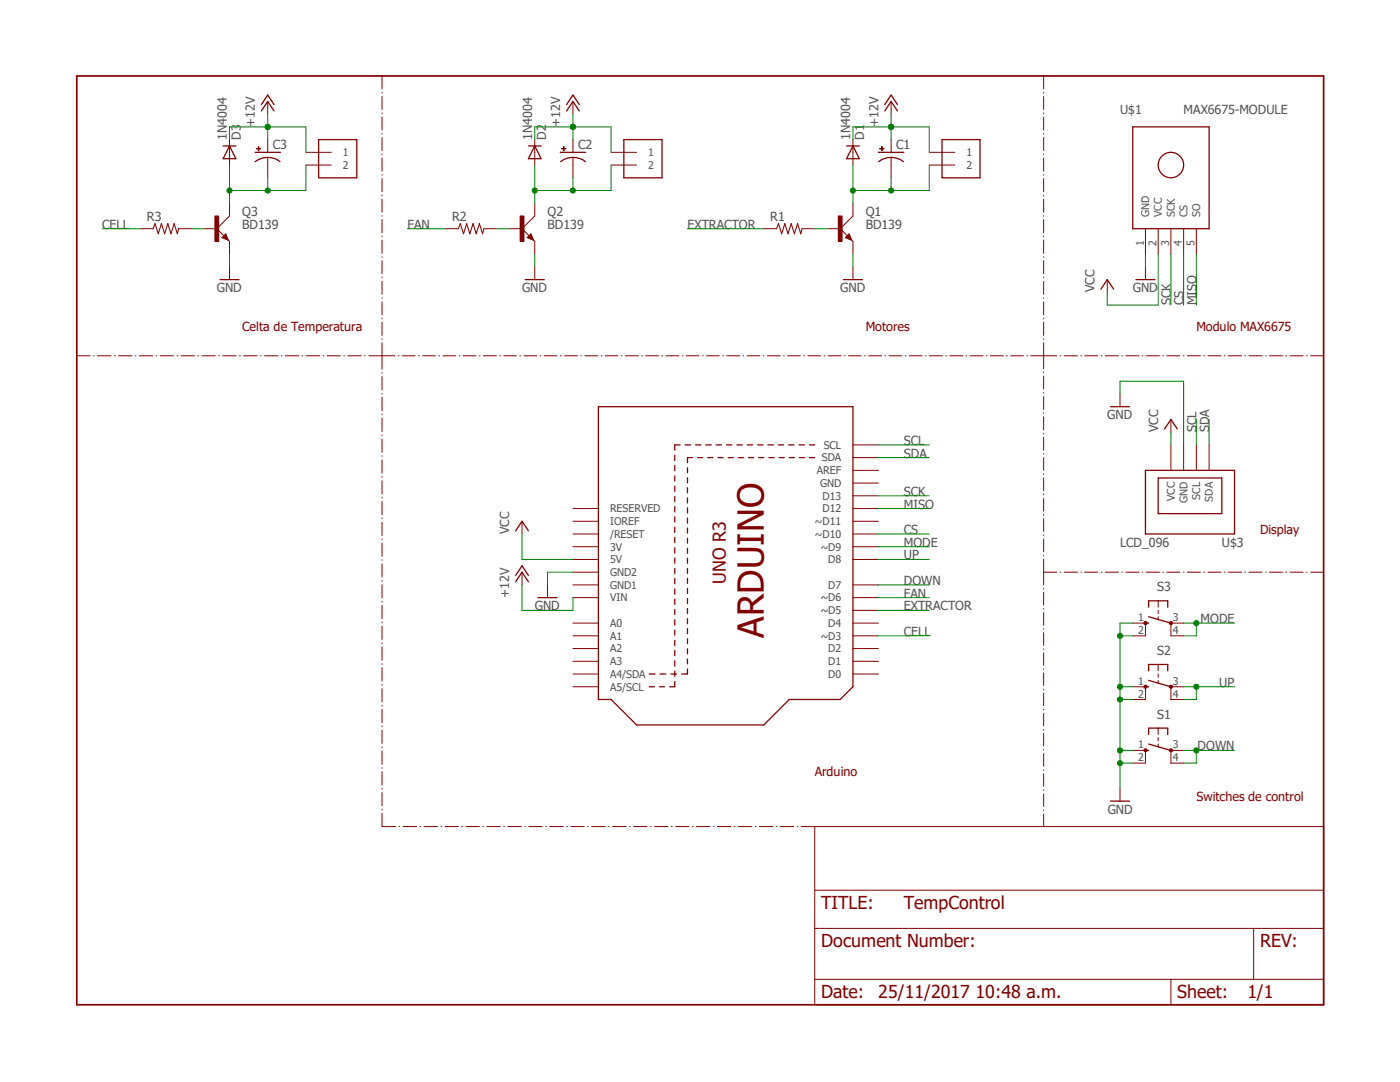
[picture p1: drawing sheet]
<svg xmlns="http://www.w3.org/2000/svg" width="279mm" height="216mm" viewBox="0 0 279 216" stroke-linecap="round" stroke-linejoin="round" font-family="sans-serif">
<path d="M14.8 14.8l249.7 186.2M264.5 14.8l-249.7 186.2" fill="none" stroke="#fff" stroke-width=".2"/>
<g fill="none" stroke="#800000" stroke-width=".2">
<path d="M76.2 15.2v2.5M76.2 18.5v.1M76.2 19.3v2.5M208.3 15.2v2.5M208.3 18.5v.1M208.3 19.3v2.5M76.2 22.5v.2M76.2 23.4v2.6M76.2 26.6v.2M76.2 27.4v2.7M76.2 30.7v.2M76.2 31.5v2.7"/>
<path d="M76.2 34.8v.2M76.2 35.6v2.6M76.2 38.9v.2M76.2 39.8v2.5M208.3 22.5v.2M208.3 23.4v2.6M208.3 26.6v.2M208.3 27.4v2.7M208.3 30.7v.2M208.3 31.5v2.7M208.3 34.8v.2M208.3 35.6v2.6"/>
<path d="M208.3 38.9v.2M208.3 39.8v2.5M76.2 43v.1M76.2 43.8v2.6M76.2 47.1v.1M76.2 47.9v2.6M76.2 51.2v.2M76.2 52v2.6M76.2 55.3v.2M76.2 56.1v2.6M76.2 59.4v.1M168.7 47.4l.8-.7 .5 1.2z"/>
<path d="M169.8 47.8l.4 .4M170.2 43.1l-2.5 2.5 1.6 1.7M208.3 43v.1M208.3 43.8v2.6M208.3 47.1v.1M208.3 47.9v2.6M208.3 51.2v.2M208.3 52v2.6M208.3 55.3v.2M208.3 56.1v2.6M208.3 59.4v.1M228.6 45.6v5.1"/>
<path d="M231.1 45.6v5.1M233.7 45.6v5.1M236.2 45.6v5.1M238.8 45.6v5.1M15.3 71h2.7M18.7 71h.1M19.5 71h2.6M22.8 71h.2M23.7 71h2.6M27 71h.1M27.8 71h2.7M31.2 71h.1"/>
<path d="M32 71h2.6M35.3 71h.2M36.2 71h2.6M39.5 71h.1M40.3 71h2.7M43.6 71h.2M44.4 71h2.7M47.8 71h.2M48.6 71h2.7M52 71h.1M52.8 71h2.7M56.1 71h.2"/>
<path d="M56.9 71h2.7M60.3 71h.1M61.1 71h2.7M64.5 71h.1M65.3 71h2.6M68.6 71h.1M69.4 71h2.7M72.8 71h.1M73.6 71h5.2M76.2 60.2v2.6M76.2 63.5v.1M76.2 64.3v2.6"/>
<path d="M76.2 67.6v.1M76.2 68.4v5.3M76.2 74.3v.2M76.2 75.1v2.7M76.2 78.5v.1M76.2 79.3v2.7M79.5 71h.1M80.3 71h2.5M83.5 71h.2M84.4 71h2.5M87.6 71h.1M88.4 71h2.5"/>
<path d="M91.7 71h.1M92.5 71h2.5M95.7 71h.1M96.5 71h2.6M99.7 71h.2M100.5 71h2.6M103.8 71h.1M104.6 71h2.5M107.8 71h.1M108.6 71h2.6M111.8 71h.2M112.7 71h2.5"/>
<path d="M115.9 71h.1M116.7 71h2.6M120 71h.1M120.8 71h2.5M124 71h.1M124.8 71h2.6M128.1 71h.1M128.9 71h2.5M132.1 71h.1M132.9 71h2.6M136.1 71h.2M136.9 71h2.6"/>
<path d="M140.2 71h.1M141 71h2.6M144.2 71h.2M145 71h2.6M148.3 71h.1M149.1 71h2.5M152.3 71h.1M153.2 71h2.5M156.4 71h.1M157.2 71h2.5M160.4 71h.2M161.2 71h2.6"/>
<path d="M164.5 71h.1M165.3 71h2.6M168.5 71h.2M169.3 71h2.6M172.6 71h.1M173.4 71h2.5M176.6 71h.1M177.4 71h2.6M180.6 71h.2M181.5 71h2.5M184.7 71h.1M185.5 71h2.5"/>
<path d="M188.8 71h.1M189.6 71h2.5M192.8 71h.1M193.6 71h2.6M196.8 71h.2M197.7 71h2.5M200.9 71h.1M201.7 71h2.6M204.9 71h.2M205.7 71h5.2M208.3 60.2v2.6M208.3 63.5v.1"/>
<path d="M208.3 64.3v2.6M208.3 67.6v.1M208.3 68.4v5.2M208.3 74.3v.1M208.3 75.1v2.5M208.3 78.3v.1M208.3 79.1v2.6M211.6 71h.1M212.4 71h2.6M215.7 71h.1M216.5 71h2.6M219.8 71h.1"/>
<path d="M220.6 71h2.6M223.9 71h.1M224.7 71h2.6M228 71h.1M228.8 71h2.6M232.1 71h.1M232.9 71h2.6M236.2 71h.1M237 71h2.6M240.2 71h.2M241.1 71h2.6M244.3 71h.2"/>
<path d="M245.2 71h2.6M248.5 71h.1M249.3 71h2.6M252.6 71h.1M253.4 71h2.5M256.6 71h.2M257.5 71h2.6M260.7 71h.2M261.6 71h2.6M76.2 82.6v.2M76.2 83.4v2.7M76.2 86.8v.1"/>
<path d="M76.2 87.6v2.7M76.2 90.9v.2M76.2 91.8v2.6M76.2 95.1v.1M76.2 95.9v2.7M76.2 99.2v.2M208.3 82.4v.1M208.3 83.2v2.6M208.3 86.4v.2M208.3 87.2v2.6M208.3 90.5v.1M208.3 91.3v2.6"/>
<path d="M208.3 94.6v.1M208.3 95.4v2.5M208.3 98.6v.2M208.3 99.4v2.6M233.7 88.8v5.1M236.2 88.8v5.1M238.8 88.8v5.1M241.3 88.8v5.1M76.2 100.1v2.6M76.2 103.4v.1M76.2 104.2v2.6M76.2 107.5v.2"/>
<path d="M76.2 108.4v2.6M76.2 111.7v.1M76.2 112.5v2.6M76.2 115.8v.2M76.2 116.7v2.6M76.2 120v.1M208.3 102.7v.1M208.3 103.5v2.5M208.3 106.7v.1M208.3 107.6v2.5M208.3 110.8v.1M208.3 111.6v5.1"/>
<path d="M208.3 117.4v.1M208.3 118.2v2.5M208.3 114.2h2.6M211.6 114.2h.1M212.4 114.2h2.6M215.7 114.2h.1M216.5 114.2h2.6M219.8 114.2h.1M220.6 114.2h2.6M223.9 114.2h.1M224.7 114.2h2.6M228 114.2h.1"/>
<path d="M228.8 114.2h2.6M232.1 114.2h.1M232.9 114.2h2.6M236.2 114.2h.1M237 114.2h2.6M240.2 114.2h.2M241.1 114.2h2.6M244.3 114.2h.2M245.2 114.2h2.6M248.5 114.2h.1M249.3 114.2h2.6M252.6 114.2h.1"/>
<path d="M253.4 114.2h2.5M256.6 114.2h.2M257.5 114.2h2.6M260.7 114.2h.2M261.6 114.2h2.6M76.2 120.8v2.6M76.2 124.1v.2M76.2 125v2.6M76.2 128.3v.1M76.2 129.1v2.6M76.2 132.4v.2M76.2 133.3v2.6"/>
<path d="M76.2 136.6v.1M76.2 137.4v2.6M208.3 121.4v.1M208.3 122.2v2.6M208.3 125.4v.2M208.3 126.2v2.6M208.3 129.5v.1M208.3 130.3v2.5M208.3 133.5v.1M208.3 134.3v2.5M208.3 137.5v.1M208.3 138.3v2.5"/>
<path d="M76.2 140.7v.2M76.2 141.6v2.6M76.2 144.9v.1M76.2 145.7v2.6M76.2 149v.2M76.2 149.9v2.6M76.2 153.2v.1M76.2 154v2.6M76.2 157.3v.2M76.2 158.2v2.6M208.3 141.5v.1M208.3 142.3v2.5"/>
<path d="M208.3 145.5v.2M208.3 146.3v2.5M208.3 149.6v.1M208.3 150.4v2.5M208.3 153.6v.1M208.3 154.4v2.5M208.3 157.6v.1M208.3 158.4v2.5M76.2 161.5v.1M76.2 162.3v2.6h2.8M79.6 164.9h.2M80.4 164.9h2.7"/>
<path d="M83.8 164.9h.1M84.6 164.9h2.7M88 164.9h.1M88.8 164.9h2.7M92.2 164.9h.1M93 164.9h2.7M96.4 164.9h.1M97.2 164.9h2.7M100.5 164.9h.2M101.3 164.9h2.8M104.7 164.9h.2M105.5 164.9h2.7"/>
<path d="M108.9 164.9h.2M109.7 164.9h2.7M113.1 164.9h.1M113.9 164.9h2.7M117.3 164.9h.1M118.1 164.9h2.7M121.5 164.9h.1M122.3 164.9h2.7M125.6 164.9h.2M126.4 164.9h2.7M129.8 164.9h.2M130.6 164.9h2.7"/>
<path d="M134 164.9h.2M134.8 164.9h2.7M138.2 164.9h.1M139 164.9h2.7M142.4 164.9h.1M143.2 164.9h2.7M146.6 164.9h.1M147.4 164.9h2.6M150.7 164.9h.2M151.6 164.9h2.6M154.9 164.9h.1M155.7 164.9h2.7"/>
<path d="M159.1 164.9h.1M159.9 164.9h2.7M208.3 161.6v.2M208.3 162.4v2.5"/>
</g>
<g fill="none" stroke="#800000" stroke-width=".25">
<path d="M226.1 25.3h15.2v20.3h-15.2zM169.3 47.3l.5 .5M169.5 46.9l.3 .9-.8-.4zM169.5 47.2l-.3 .2M228.6 93.9h17.8v12.7h-17.8zM231.1 95.4h12.7v7.1h-12.7z"/>
<circle cx="233.7" cy="32.9" r="2.54"/>
</g>
<path d="M167.3 43.1h.8v5.1h-.8z" fill-rule="evenodd" fill="#800000"/>
<g fill="none" stroke="#800000" stroke-width=".2">
<path d="M170.2 27.9v5M185.5 30.4h5M185.5 32.9h5M152.4 45.6h2.6M160.1 45.6h2.5M165.1 45.6h2.6M167.3 43.1h.8v5.1h-.8zM170.2 40.6v2.5M170.2 48.2v2.5M228.6 149.7v2.6M231.1 145.3v1.3M231.1 147.2v.6"/>
<path d="M231.1 148.5v.6M233.7 149.7v2.6"/>
</g>
<path d="M155 45.6l.4-1 .6 2.1 .6-2.1 .7 2.1 .6-2.1 .6 2.1 .7-2.1 .6 2.1 .3-1.1" fill="none" stroke="#800000" stroke-width=".21"/>
<path d="M169 29.1h2.5M170.2 29.1l1.3 2.6h-2.5zM188 27.9h7.6v7.6h-7.6zM228.6 149.7h.6M229.2 146.6v-1.3h3.8v1.3M229.2 148.5l4.5 1.2" fill="none" stroke="#800000" stroke-width=".25"/>
<path d="M233.5 149.5h.4v.4h-.4l-.2-.2z" fill-rule="evenodd" fill="#800000"/>
<path d="M233.5 149.5h.4v.4h-.4l-.2-.2z" fill="none" stroke="#800000" stroke-width=".2"/>
<path d="M228.4 149.5h.5v.4h-.5l-.1-.2z" fill-rule="evenodd" fill="#800000"/>
<path d="M228.6 137v2.6M231.1 132.6v1.3M231.1 134.5v.6M231.1 135.8v.6M233.7 137v2.6M226.1 149.7h2.5M226.1 152.3h2.5M228.4 149.5h.5v.4h-.5l-.1-.2zM233.7 149.7h2.5M233.7 152.3h2.5" fill="none" stroke="#800000" stroke-width=".2"/>
<path d="M228.6 137h.6M229.2 133.9v-1.3h3.8v1.3M229.2 135.8l4.5 1.2" fill="none" stroke="#800000" stroke-width=".25"/>
<path d="M233.5 136.8h.4v.4l-.2 .2-.2-.2-.2-.2z" fill-rule="evenodd" fill="#800000"/>
<path d="M233.5 136.8h.4v.4l-.2 .2-.2-.2-.2-.2z" fill="none" stroke="#800000" stroke-width=".2"/>
<path d="M228.4 136.8h.5v.4l-.3 .2-.2-.2-.1-.2z" fill-rule="evenodd" fill="#800000"/>
<path d="M231.1 119.9v1.3M226.1 137h2.5M226.1 139.6h2.5M228.4 136.8h.5v.4l-.3 .2-.2-.2-.1-.2zM228.6 124.3v2.6M231.1 121.8v.6M231.1 123.1v.6M233.7 137h2.5M233.7 139.6h2.5M233.7 124.3v2.6" fill="none" stroke="#800000" stroke-width=".2"/>
<path d="M228.6 124.3h.6M229.2 121.2v-1.3h3.8v1.3M229.2 123.1l4.5 1.2" fill="none" stroke="#800000" stroke-width=".25"/>
<path d="M233.5 124.1h.4v.4l-.2 .2-.2-.2-.2-.2z" fill-rule="evenodd" fill="#800000"/>
<path d="M233.5 124.1h.4v.4l-.2 .2-.2-.2-.2-.2z" fill="none" stroke="#800000" stroke-width=".2"/>
<path d="M228.4 124.1h.5v.4l-.3 .2-.2-.2-.1-.2z" fill-rule="evenodd" fill="#800000"/>
<g fill="none" stroke="#800000" stroke-width=".2">
<path d="M177.8 20.2v2.6M177.8 31.4v1.5M170.2 53.3v2.5M221 55.8v2.5M228.6 53.3v2.5M223.5 78.6v2.6M170.2 98.9h5.1M170.2 96.4h5.1M170.2 93.9h5.1M170.2 88.8h5.1M170.2 91.3h5.1M233.7 83.7v2.5"/>
<path d="M114.3 119.3h5.1M114.3 116.7h5.1M114.3 111.6h5.1M114.3 109.1h5.1M114.3 106.6h5.1M114.3 104h5.1M114.3 101.5h5.1M114.3 114.2h5.1M170.2 119.3h5.1M170.2 116.7h5.1M170.2 111.6h5.1M170.2 109.1h5.1"/>
<path d="M170.2 106.6h5.1M170.2 104h5.1M170.2 101.5h5.1M114.3 124.3h5.1M114.3 126.9h5.1M114.3 134.5h5.1M114.3 132h5.1M114.3 129.4h5.1M114.3 137h5.1M170.2 124.3h5.1M170.2 126.9h5.1M170.2 134.5h5.1"/>
<path d="M170.2 132h5.1M170.2 129.4h5.1M170.2 121.8h5.1M226.1 124.3h2.5M226.1 126.9h2.5M228.4 124.1h.5v.4l-.3 .2-.2-.2-.1-.2zM233.7 124.3h2.5M233.7 126.9h2.5M223.5 157.3v2.6"/>
</g>
<g fill="none" stroke="#800000" stroke-width=".25">
<path d="M175.3 30.4h5.1M175.3 32.3a4 4 0 0 1 5 0M176.6 22.1l1.2-1.9 1.3 1.9M176.6 20.9l1.2-1.9 1.3 1.9M168.3 55.8h3.8M219.7 57.7l1.3-1.9 1.2 1.9M226.7 55.8h3.8M119.4 81.2h50.8v55.8l-2.5 2.6h-10.2l-5.1 5.1h-25.4l-5-5.1h-2.6zM134.7 90.8v1.1M134.7 92.9v1M134.7 95v1M134.7 97v1"/>
<path d="M134.7 99.1v1M135.7 88.8h-1v1M136.7 88.8h1.1M137.2 93.3v1M137.2 95.3v1.1M137.2 97.3v1M137.2 99.4v1M138.2 91.3h-1v1M138.8 88.8h1.1M139.2 91.3h1.1M140.8 88.8h1.1M141.3 91.3h1"/>
<path d="M142.9 88.8h1.1M143.3 91.3h1M145 88.8h1M145.3 91.3h1M147.1 88.8h1M147.4 91.3h1M149.1 88.8h1.1M149.4 91.3h1M151.2 88.8h1.1M151.4 91.3h1M153.2 88.8h1.1M153.5 91.3h1"/>
<path d="M155.3 88.8h1.1M155.5 91.3h1M157.4 88.8h1.1M157.5 91.3h1M159.5 88.8h1M159.5 91.3h1.1M161.5 88.8h1.1M161.5 91.3h1.1M221.6 81.2h3.8M232.4 85.6l1.3-1.9 1.2 1.9M134.7 101.1v1.1M134.7 103.1v1.1"/>
<path d="M134.7 105.2v1.1M134.7 107.2v1.1M134.7 109.3v1.1M134.7 111.3v1.1M134.7 113.4v1.1M134.7 115.4v1.1M134.7 117.5v1.1M134.7 119.5v1.1M137.2 101.3v1.1M137.2 103.4v1M137.2 105.4v1M137.2 107.4v1"/>
<path d="M137.2 109.4v1M137.2 111.4v1M137.2 113.4v1M137.2 115.4v1M137.2 117.4v1M137.2 119.4v1M129.6 137h1M129.6 134.5h1.1M131.6 137h1M131.7 134.5h1.2M133.9 134.5h1.1M134.7 121.6v1"/>
<path d="M134.7 123.7v1M134.7 125.7v1M134.7 127.8v1M134.7 129.8v1.1M134.7 131.9v1M134.7 133.9v1.1M134.7 136v1h-1.1M137.2 121.4v1M137.2 123.4v1.1M137.2 125.4v1M137.2 127.5v.9M137.2 129.5v1"/>
<path d="M137.2 131.5v1M137.2 133.5v1h-1.1M221.6 159.9h3.8"/>
</g>
<path d="M175.6 29.6l.8 .1z" fill-rule="evenodd" fill="#800000"/>
<path d="M175.6 29.6l.8 .1z" fill="none" stroke="#800000" stroke-width=".2"/>
<path d="M176 29.3l.1 .8z" fill-rule="evenodd" fill="#800000"/>
<path d="M176 29.3l.1 .8zM177.8 27.9v2.5M177.8 32.9v2.6M105.2 47.4l.8-.7 .5 1.2zM106.3 47.8l.4 .4M106.7 43.1l-2.5 2.5 1.6 1.7" fill="none" stroke="#800000" stroke-width=".2"/>
<path d="M105.5 47.4l.5-.5 .3 .9zM105.8 47.3l.5 .5M106 47.2l-.3 .2" fill="none" stroke="#800000" stroke-width=".25"/>
<path d="M103.8 43.1h.8v5.1h-.8z" fill-rule="evenodd" fill="#800000"/>
<path d="M106.7 27.9v5M114.3 20.2v2.6M114.3 31.4v1.5M122 30.4h5M122 32.9h5M88.9 45.6h2.6M96.6 45.6h2.5M101.6 45.6h2.6M103.8 43.1h.8v5.1h-.8zM106.7 40.6v2.5M106.7 48.2v2.5M106.7 53.3v2.5" fill="none" stroke="#800000" stroke-width=".2"/>
<path d="M91.5 45.6l.4-1 .6 2.1 .6-2.1 .7 2.1 .6-2.1 .6 2.1 .7-2.1 .6 2.1 .3-1.1" fill="none" stroke="#800000" stroke-width=".21"/>
<path d="M105.5 29.1h2.5M106.7 29.1l1.3 2.6h-2.5zM111.8 30.4h5.1M111.9 32.3a4 4 0 0 1 4.9 0M113.1 22.1l1.2-1.9 1.3 1.9M113.1 20.9l1.2-1.9 1.3 1.9M124.5 27.9h7.6v7.6h-7.6zM104.8 55.8h3.8" fill="none" stroke="#800000" stroke-width=".25"/>
<path d="M112.1 29.6l.8 .1z" fill-rule="evenodd" fill="#800000"/>
<path d="M112.1 29.6l.8 .1z" fill="none" stroke="#800000" stroke-width=".2"/>
<path d="M112.5 29.3l.1 .8z" fill-rule="evenodd" fill="#800000"/>
<path d="M112.5 29.3l.1 .8zM114.3 27.9v2.5M114.3 32.9v2.6M44.3 47.4l.7-.7 .6 1.2zM45.4 47.8l.4 .4M45.8 43.1l-2.5 2.5 1.6 1.7M162.6 164.9h101.6v35.6h-101.6zM162.6 177.6h101.6M162.6 185.3h101.6M162.6 195.4h101.6M233.7 195.4v5.1M250.2 185.3v10.1" fill="none" stroke="#800000" stroke-width=".2"/>
<path d="M15.3 15.2h248.9v185.3h-248.9z" fill="none" stroke="#800000" stroke-width=".34"/>
<path d="M44.5 47.4l.5-.5 .4 .9zM44.9 47.3l.5 .5M45 47.2l-.2 .2" fill="none" stroke="#800000" stroke-width=".25"/>
<path d="M42.9 43.1h.7v5.1h-.7z" fill-rule="evenodd" fill="#800000"/>
<path d="M45.8 27.9v5M53.4 20.2v2.6M53.4 31.4v1.5M61 30.4h5.1M61 32.9h5.1M28 45.6h2.6M35.6 45.6h2.6M40.7 45.6h2.6M42.9 43.1h.7v5.1h-.7zM45.8 40.6v2.5M45.8 48.2v2.5M45.8 53.3v2.5" fill="none" stroke="#800000" stroke-width=".2"/>
<path d="M30.6 45.6l.3-1 .7 2.1 .6-2.1 .7 2.1 .6-2.1 .6 2.1 .7-2.1 .6 2.1 .2-1.1" fill="none" stroke="#800000" stroke-width=".21"/>
<path d="M44.5 29.1h2.6M45.8 29.1l1.3 2.6h-2.6zM50.9 30.4h5.1M50.9 32.3a4 4 0 0 1 5 0M52.2 22.1l1.2-1.9 1.3 1.9M52.2 20.9l1.2-1.9 1.3 1.9M63.6 27.9h7.6v7.6h-7.6zM43.9 55.8h3.8" fill="none" stroke="#800000" stroke-width=".25"/>
<path d="M51.2 29.6l.8 .1z" fill-rule="evenodd" fill="#800000"/>
<path d="M51.2 29.6l.8 .1z" fill="none" stroke="#800000" stroke-width=".2"/>
<path d="M51.6 29.3v.8z" fill-rule="evenodd" fill="#800000"/>
<path d="M51.6 29.3v.8zM53.4 27.9v2.5M53.4 32.9v2.6M104.2 104v2.6M104.2 114.2v2.5M109.3 116.7v2.6" fill="none" stroke="#800000" stroke-width=".2"/>
<path d="M102.9 116.1l1.3-1.9 1.3 1.9M102.9 114.8l1.3-1.9 1.3 1.9M102.9 105.9l1.3-1.9 1.3 1.9M107.4 119.3h3.8" fill="none" stroke="#800000" stroke-width=".25"/>
<path d="M228.6 50.7v2.6M223.5 78.6v-2.5h12.7v12.7M175.3 88.8h10.2M175.3 91.3h10.2M238.8 83.7v5.1M241.3 83.7v5.1M226.1 124.3h-2.6v33M223.5 149.7h2.6" fill="none" stroke="#008000" stroke-width=".2"/>
<circle cx="223.5" cy="149.7" r=".51" fill="#008000"/>
<g fill="none" stroke="#008000" stroke-width=".2">
<path d="M223.5 137h2.6"/>
<circle cx="223.5" cy="149.7" r=".51"/>
</g>
<circle cx="223.5" cy="137" r=".51" fill="#008000"/>
<g fill="none" stroke="#008000" stroke-width=".2">
<path d="M223.5 152.3h2.6"/>
<circle cx="223.5" cy="137" r=".51"/>
</g>
<circle cx="223.5" cy="152.3" r=".51" fill="#008000"/>
<g fill="none" stroke="#008000" stroke-width=".2">
<path d="M223.5 139.6h2.6"/>
<circle cx="223.5" cy="152.3" r=".51"/>
</g>
<circle cx="223.5" cy="139.6" r=".51" fill="#008000"/>
<g fill="none" stroke="#008000" stroke-width=".2">
<path d="M223.5 126.9h2.6"/>
<circle cx="223.5" cy="139.6" r=".51"/>
</g>
<circle cx="223.5" cy="126.9" r=".51" fill="#008000"/>
<g fill="none" stroke="#008000" stroke-width=".2">
<path d="M45.8 50.7v2.6M106.7 50.7v2.6M170.2 50.7v2.6M231.1 50.7v10.2h-10.1v-2.6M233.7 50.7v10.2M236.2 50.7v10.2M238.8 50.7v10.2M175.3 98.9h10.2M233.7 86.2v2.6M104.2 106.6v5h10.1M114.3 114.2h-5v2.5M175.3 106.6h10.2"/>
<path d="M175.3 101.5h10.2M236.2 124.3h10.2M238.8 124.3v2.6h-2.6"/>
<circle cx="223.5" cy="126.9" r=".51"/>
</g>
<circle cx="238.8" cy="124.3" r=".51" fill="#008000"/>
<g fill="none" stroke="#008000" stroke-width=".2">
<path d="M175.3 109.1h10.2M236.2 137h10.2M238.8 137v2.6h-2.6"/>
<circle cx="238.8" cy="124.3" r=".51"/>
</g>
<circle cx="238.8" cy="137" r=".51" fill="#008000"/>
<g fill="none" stroke="#008000" stroke-width=".2">
<path d="M175.3 111.6h10.2M236.2 149.7h10.2M238.8 149.7v2.6h-2.6"/>
<circle cx="238.8" cy="137" r=".51"/>
</g>
<circle cx="238.8" cy="149.7" r=".51" fill="#008000"/>
<g fill="none" stroke="#008000" stroke-width=".2">
<path d="M170.2 32.9v7.7M185.5 32.9v5.1h-15.3M175.3 116.7h10.2"/>
<circle cx="238.8" cy="149.7" r=".51"/>
</g>
<circle cx="170.2" cy="38" r=".51" fill="#008000"/>
<g fill="none" stroke="#008000" stroke-width=".2">
<path d="M177.8 35.5v2.5"/>
<circle cx="170.2" cy="38" r=".51"/>
</g>
<circle cx="177.8" cy="38" r=".51" fill="#008000"/>
<g fill="none" stroke="#008000" stroke-width=".2">
<path d="M170.2 27.9v-2.6h15.3v5.1M177.8 22.8v2.5"/>
<circle cx="177.8" cy="38" r=".51"/>
</g>
<circle cx="177.8" cy="25.3" r=".51" fill="#008000"/>
<g fill="none" stroke="#008000" stroke-width=".2">
<path d="M177.8 25.3v2.6"/>
<circle cx="177.8" cy="25.3" r=".51"/>
</g>
<circle cx="177.8" cy="25.3" r=".51" fill="#008000"/>
<g fill="none" stroke="#008000" stroke-width=".2">
<path d="M106.7 27.9v-2.6h15.3v5.1M114.3 22.8v2.5"/>
<circle cx="177.8" cy="25.3" r=".51"/>
</g>
<circle cx="114.3" cy="25.3" r=".51" fill="#008000"/>
<g fill="none" stroke="#008000" stroke-width=".2">
<path d="M114.3 25.3v2.6"/>
<circle cx="114.3" cy="25.3" r=".51"/>
</g>
<circle cx="114.3" cy="25.3" r=".51" fill="#008000"/>
<g fill="none" stroke="#008000" stroke-width=".2">
<path d="M45.8 27.9v-2.6h15.2v5.1M53.4 22.8v2.5"/>
<circle cx="114.3" cy="25.3" r=".51"/>
</g>
<circle cx="53.4" cy="25.3" r=".51" fill="#008000"/>
<g fill="none" stroke="#008000" stroke-width=".2">
<path d="M53.4 25.3v2.6"/>
<circle cx="53.4" cy="25.3" r=".51"/>
</g>
<circle cx="53.4" cy="25.3" r=".51" fill="#008000"/>
<g fill="none" stroke="#008000" stroke-width=".2">
<path d="M106.7 32.9v7.7M122 32.9v5.1h-15.3M162.6 45.6h2.5M104.2 116.7v5.1h10.1v-2.5"/>
<circle cx="53.4" cy="25.3" r=".51"/>
</g>
<circle cx="106.7" cy="38" r=".51" fill="#008000"/>
<g fill="none" stroke="#008000" stroke-width=".2">
<path d="M114.3 35.5v2.5"/>
<circle cx="106.7" cy="38" r=".51"/>
</g>
<circle cx="114.3" cy="38" r=".51" fill="#008000"/>
<g fill="none" stroke="#008000" stroke-width=".2">
<path d="M45.8 32.9v7.7M61 32.9v5.1h-15.2M81.3 45.6h7.6M99.1 45.6h2.5M175.3 119.3h10.2"/>
<circle cx="114.3" cy="38" r=".51"/>
</g>
<circle cx="45.8" cy="38" r=".51" fill="#008000"/>
<g fill="none" stroke="#008000" stroke-width=".2">
<path d="M53.4 35.5v2.5"/>
<circle cx="45.8" cy="38" r=".51"/>
</g>
<circle cx="53.4" cy="38" r=".51" fill="#008000"/>
<g fill="none" stroke="#008000" stroke-width=".2">
<path d="M20.4 45.6h7.6M38.2 45.6h2.5M137.2 45.6h15.2M175.3 121.8h10.2M175.3 126.9h10.2"/>
<circle cx="53.4" cy="38" r=".51"/>
</g>
<text font-size="7.2" fill="#800000" x="152.4" y="127.2" transform="rotate(-90 152.4 127.2)">ARDUINO</text>
<g font-size="3.6" fill="#800000">
<text x="144.8" y="116.5" transform="rotate(-90 144.8 116.5)">UNO R3</text>
<text x="163.9" y="181.4">TITLE:</text>
<text x="180.4" y="181.4">TempControl</text>
<text x="163.9" y="189.1">Document Number:</text>
<text x="251.5" y="189.1">REV:</text>
<text x="163.9" y="199.2">Date:</text>
<text x="175.3" y="199.2">25/11/2017 10:48 a.m.</text>
<text x="235" y="199.2">Sheet:</text>
<text x="248.9" y="199.2">1/1</text>
</g>
<g font-size="2.5" fill="#505050">
<text x="223.5" y="22.8">U$1</text>
<text x="236.2" y="22.8">MAX6675-MODULE</text>
<text x="45.3" y="27.9" transform="rotate(-90 45.3 27.9)">1N4004</text>
<text x="48" y="27.9" transform="rotate(-90 48 27.9)">D3</text>
<text x="50.9" y="25.3" transform="rotate(-90 50.9 25.3)">+12V</text>
<text x="54.4" y="29.8">C3</text>
<text x="106.2" y="27.9" transform="rotate(-90 106.2 27.9)">1N4004</text>
<text x="109" y="27.9" transform="rotate(-90 109 27.9)">D2</text>
<text x="111.8" y="25.3" transform="rotate(-90 111.8 25.3)">+12V</text>
<text x="115.4" y="29.8">C2</text>
<text x="169.7" y="27.9" transform="rotate(-90 169.7 27.9)">1N4004</text>
<text x="172.5" y="27.9" transform="rotate(-90 172.5 27.9)">D1</text>
<text x="175.3" y="25.3" transform="rotate(-90 175.3 25.3)">+12V</text>
<text x="178.9" y="29.8">C1</text>
<text x="20.4" y="45.6">CELL</text>
<text x="29.3" y="44.1">R3</text>
<text x="48.3" y="45.6">BD139</text>
<text x="48.3" y="43.1">Q3</text>
<text x="81.3" y="45.6">FAN</text>
<text x="90.2" y="44.1">R2</text>
<text x="109.3" y="45.6">BD139</text>
<text x="109.3" y="43.1">Q2</text>
<text x="137.2" y="45.6">EXTRACTOR</text>
<text x="153.7" y="44.1">R1</text>
<text x="172.8" y="45.6">BD139</text>
<text x="172.8" y="43.1">Q1</text>
<text x="43.3" y="58.3">GND</text>
<text x="104.2" y="58.3">GND</text>
<text x="167.7" y="58.3">GND</text>
<text x="218.4" y="58.3" transform="rotate(-90 218.4 58.3)">VCC</text>
<text x="226.1" y="58.3">GND</text>
<text x="233.7" y="60.9" transform="rotate(-90 233.7 60.9)">SCK</text>
<text x="236.2" y="60.9" transform="rotate(-90 236.2 60.9)">CS</text>
<text x="238.8" y="60.9" transform="rotate(-90 238.8 60.9)">MISO</text>
<text x="221" y="83.7">GND</text>
<text x="180.4" y="88.8">SCL</text>
<text x="231.1" y="86.2" transform="rotate(-90 231.1 86.2)">VCC</text>
<text x="238.8" y="86.2" transform="rotate(-90 238.8 86.2)">SCL</text>
<text x="241.3" y="86.2" transform="rotate(-90 241.3 86.2)">SDA</text>
<text x="180.4" y="91.3">SDA</text>
<text x="180.4" y="98.9">SCK</text>
<text x="180.4" y="101.5">MISO</text>
<text x="101.6" y="106.6" transform="rotate(-90 101.6 106.6)">VCC</text>
<text x="180.4" y="106.6">CS</text>
<text x="180.4" y="109.1">MODE</text>
<text x="180.4" y="111.6">UP</text>
<text x="223.5" y="109.1">LCD_096</text>
<text x="243.8" y="109.1">U$3</text>
<text x="101.6" y="119.3" transform="rotate(-90 101.6 119.3)">+12V</text>
<text x="180.4" y="116.7">DOWN</text>
<text x="180.4" y="119.3">FAN</text>
<text x="230.9" y="118">S3</text>
<text x="106.7" y="121.8">GND</text>
<text x="180.4" y="121.8">EXTRACTOR</text>
<text x="239.6" y="124.3">MODE</text>
<text x="180.4" y="126.9">CELL</text>
<text x="230.9" y="130.7">S2</text>
<text x="243.3" y="137">UP</text>
<text x="230.9" y="143.4">S1</text>
<text x="239" y="149.7">DOWN</text>
<text x="221.1" y="162.4">GND</text>
</g>
<g font-size="2.5" fill="#800000">
<text x="48.3" y="66">Celta de Temperatura</text>
<text x="172.8" y="66">Motores</text>
<text x="238.8" y="66">Modulo MAX6675</text>
<text x="251.5" y="106.6">Display</text>
<text x="162.6" y="154.8">Arduino</text>
<text x="238.8" y="159.9">Switches de control</text>
</g>
<g font-size="2.1" fill="#505050">
<text x="68.5" y="31.2">1</text>
<text x="68.5" y="33.7">2</text>
<text x="129.4" y="31.2">1</text>
<text x="129.4" y="33.7">2</text>
<text x="192.9" y="31.2">1</text>
<text x="192.9" y="33.7">2</text>
<text x="229.4" y="43.3" transform="rotate(-90 229.4 43.3)">GND</text>
<text x="231.9" y="43.3" transform="rotate(-90 231.9 43.3)">VCC</text>
<text x="234.4" y="43.3" transform="rotate(-90 234.4 43.3)">SCK</text>
<text x="237" y="43.3" transform="rotate(-90 237 43.3)">CS</text>
<text x="239.5" y="43.3" transform="rotate(-90 239.5 43.3)">SO</text>
<text x="228.3" y="49.1" transform="rotate(-90 228.3 49.1)">1</text>
<text x="230.8" y="49.1" transform="rotate(-90 230.8 49.1)">2</text>
<text x="233.3" y="49.1" transform="rotate(-90 233.3 49.1)">3</text>
<text x="235.9" y="49.1" transform="rotate(-90 235.9 49.1)">4</text>
<text x="238.4" y="49.1" transform="rotate(-90 238.4 49.1)">5</text>
<text x="164.4" y="89.5">SCL</text>
<text x="163" y="94.6">AREF</text>
<text x="164" y="92.1">SDA</text>
<text x="163.7" y="97.2">GND</text>
<text x="164.2" y="99.7">D13</text>
<text x="234.4" y="100" transform="rotate(-90 234.4 100)">VCC</text>
<text x="237" y="100.4" transform="rotate(-90 237 100.4)">GND</text>
<text x="239.5" y="99.7" transform="rotate(-90 239.5 99.7)">SCL</text>
<text x="242.1" y="100.1" transform="rotate(-90 242.1 100.1)">SDA</text>
<text x="121.8" y="107.3">/RESET</text>
<text x="121.8" y="104.8">IOREF</text>
<text x="121.8" y="102.2">RESERVED</text>
<text x="162.6" y="107.3">~D10</text>
<text x="162.6" y="104.8">~D11</text>
<text x="164.2" y="102.2">D12</text>
<text x="121.8" y="112.4">5V</text>
<text x="121.8" y="109.9">3V</text>
<text x="163.8" y="109.9">~D9</text>
<text x="165.3" y="112.4">D8</text>
<text x="121.8" y="117.5">GND1</text>
<text x="121.8" y="114.9">GND2</text>
<text x="165.3" y="117.5">D7</text>
<text x="121.8" y="125.1">A0</text>
<text x="121.8" y="120">VIN</text>
<text x="163.8" y="122.6">~D5</text>
<text x="163.8" y="120">~D6</text>
<text x="165.3" y="125.1">D4</text>
<text x="227.1" y="124">1</text>
<text x="234.1" y="124">3</text>
<text x="121.8" y="130.2">A2</text>
<text x="121.8" y="127.6">A1</text>
<text x="163.8" y="127.6">~D3</text>
<text x="165.3" y="130.2">D2</text>
<text x="227.1" y="126.5">2</text>
<text x="234.1" y="126.5">4</text>
<text x="121.8" y="137.8">A5/SCL</text>
<text x="121.8" y="135.3">A4/SDA</text>
<text x="121.8" y="132.7">A3</text>
<text x="165.3" y="135.3">D0</text>
<text x="165.3" y="132.7">D1</text>
<text x="227.1" y="136.7">1</text>
<text x="234.1" y="136.7">3</text>
<text x="227.1" y="139.2">2</text>
<text x="234.1" y="139.2">4</text>
<text x="227.1" y="149.4">1</text>
<text x="234.1" y="149.4">3</text>
<text x="227.1" y="151.9">2</text>
<text x="234.1" y="151.9">4</text>
</g>
</svg>
